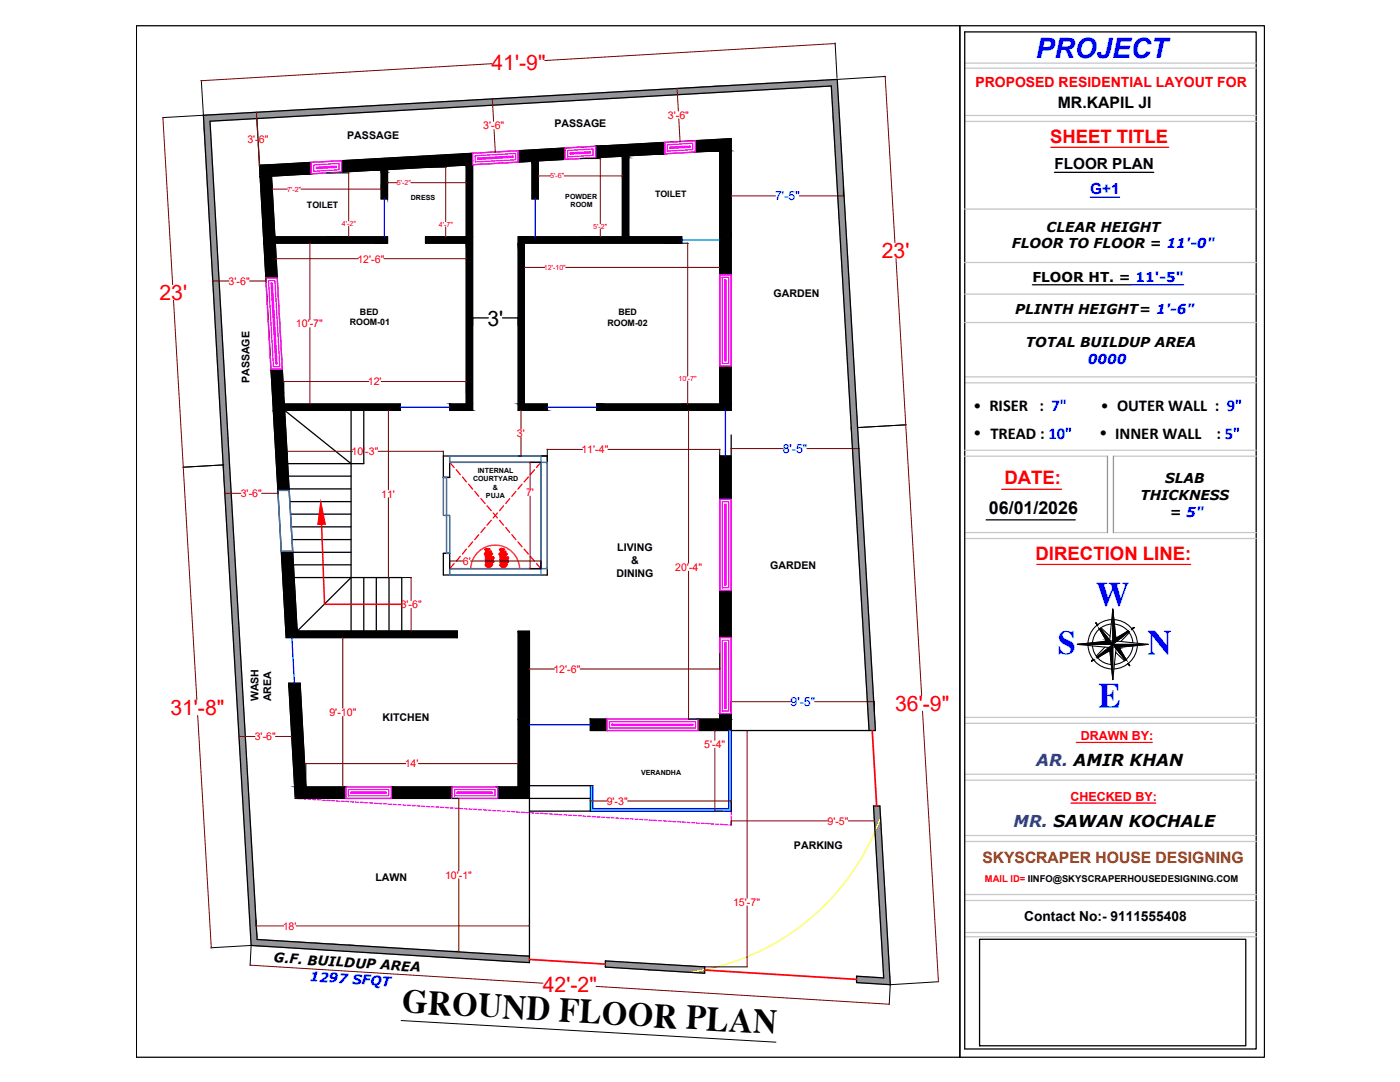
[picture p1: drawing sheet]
<svg xmlns="http://www.w3.org/2000/svg" width="279mm" height="216mm" viewBox="0 0 279 216" stroke-linecap="round" stroke-linejoin="round" font-family="sans-serif">
<!-- layer: . -->
<g fill="#939598" stroke="#939598" stroke-width=".2">
<path d="M143.6 17.2l23.5-1.4v1.4z"/>
<path d="M175.7 163.1l.1 1.4h-.6z"/>
<path d="M174.5 163.1h1.2l-.5 1.4z"/>
<path d="M100.2 191.7h5.5v.4z"/>
<path d="M120.8 191.7l5.6 .4h-5.6z"/>
<path d="M129.4 193.5h11.2l-1.5 .3z"/>
<path d="M170.9 194.8l5.5 .3h-5.5z"/>
<path d="M170.9 195.1h6.7l.1 1z"/>
<path d="M139.1 193.8l1.5-.3v.3z"/>
<path d="M139.1 193.8h1.5v.2z"/>
<path d="M165.9 17.2l1.6 5.8-.4-5.8zM165.9 17.2l1.6 5.8h-1.3z"/>
<path d="M62.9 23l103-5.8h-22.3zM40.6 23l103-5.8-80.7 5.8z"/>
<path d="M40.6 23l1.3 1.2 21-1.2zM40.6 23l1.3 1.2h-1.3z"/>
<path d="M166.2 23l5 62.3-3.7-62.3zM166.2 23l5 62.3h-1.3z"/>
<path d="M169.9 85.3l1.3 .1zM169.9 85.3l1.3 .1z"/>
<path d="M40.6 24.2l5.2 68.5-3.9-68.5zM40.6 24.2l5.2 68.5h-1.3z"/>
<path d="M44.5 92.7l1.3 .1zM44.5 92.7l1.3 .1z"/>
<path d="M169.9 85.4l4.8 60.4-3.5-60.4zM169.9 85.4l4.8 60.4h-1.3z"/>
<path d="M174.3 160.8l1.4 2.3-.1-2.3zM174.3 160.8l1.4 2.3h-1.2z"/>
<path d="M174.5 163.1v1.4h.7zM174.5 164.5h.7l-.6 1.4z"/>
<path d="M175.2 164.5l.7 1.4-.1-1.4zM175.2 164.5l.7 1.4h-1.3z"/>
<path d="M44.5 92.8l6.8 94.7-5.5-94.7zM44.5 92.8l6.8 94.7h-1.2z"/>
<path d="M50.1 187.5l20.7 1.2zM50.1 187.5l20.7 1.2h-20.7z"/>
<path d="M50.1 188.7l55.6 2.1-34.9-2.1zM50.1 188.7l55.6 2.1h-20.7z"/>
<path d="M85 190.8l20.7 .9v-.9zM85 190.8l20.7 .9h-5.5z"/>
<path d="M120.8 192.1l19.8 .8-14.2-.8zM120.8 192.1l19.8 .8h-19.8z"/>
<path d="M120.8 192.9l19.8 .1zM120.8 192.9l19.8 .1z"/>
<path d="M120.8 193l19.8 .5v-.5zM120.8 193l19.8 .5h-11.2z"/>
<path d="M129.4 193.5l4.5 .3h5.2zM133.9 193.8h5.2l-1.4 .2z"/>
<path d="M174.6 165.9l3 29.2-1.7-29.2zM174.6 165.9l3 29.2h-1.2z"/>
<path d="M170.9 195.1v1h6.8zM170.9 196.1h6.8v.4z"/>
<path d="M137.7 194h2.9l-1.5-.2zM137.7 194h2.9v.2z"/>
</g>
<!-- layer: PDF14_TPClient-subplotBoundary -->
<path d="M175.7 163.1a47.3 47.3 0 0 1-38 30.9" fill="none" stroke="#ff0" stroke-width=".25"/>
<g fill="none" stroke="#000" stroke-width=".25">
<path d="M51.3 23.7l5.8 103.5M51.8 33l94.1-5.3v54.2M76.1 33.9l-21.9 1.3 .7 12.1M93 32.9l-15.7 .9M94.3 32.9l11.9-.7v7.5M107.4 39.7v-7.6l16.8-.9v16.1M54.9 48.5l1.8 32.1M125.5 47.3v-16.2l18.1-1v50.5M136.1 47.3v1.2M56.8 81.9l2.5 44.1M143.6 91v52.5M145.9 86.8v59"/>
<path d="M57.6 136.3l1.3 23M59.9 136.3l1.1 20.7M173.4 145.8l-7.5-128.6-124 7 9.4 163.3 54.4 3.3M174.7 145.8l-7.6-130-126.5 7.2 9.5 165.7 55.6 3.4M174.3 160.8l2.1 34.3-5.5-.3M175.6 160.8l2.1 35.7-6.8-.4M120.8 193l19.8 1.2M120.8 191.7l19.8 1.2"/>
</g>
<!-- layer: . -->
<g fill="#000" stroke="#000" stroke-width=".2">
<path d="M54.1 32.9l8-.5v.5zM68.2 33.9h7.9l-7.9 .4zM92.5 30.7l1.8-.1v.1zM103.4 32.2h2.8l-2.8 .2zM103.5 30.1l9.3-.6v.6zM118.9 31.2h5.3l-5.3 .3zM118.9 29.2l13.8-.8v.8zM138.8 28.1l7.1-.4v.4z"/>
<path d="M51.9 35.2l3 12.1-.7-12.1zM51.9 35.2l3 12.1h-2.3z"/>
<path d="M54.1 32.9l8 .1v-.1zM51.8 33l2.3-.1 8 .1z"/>
<path d="M51.8 33l10.3 1.7v-1.7zM51.8 33l10.3 1.7h-10.2z"/>
<path d="M51.9 34.7l2.3 .5 7.9-.5zM51.9 34.7l2.3 .5h-2.3z"/>
<path d="M68.2 33.8l9.1 .1zM68.2 33.8l9.1 .1z"/>
<path d="M76.1 33.9l1.2 .4v-.4zM76.1 33.9l1.2 .4h-1.2z"/>
<path d="M76.1 34.3l1.2 5.4v-5.4zM76.1 34.3l1.2 5.4h-1.2z"/>
<path d="M68.2 33l9.1 .8 14.6-.8zM68.2 33l9.1 .8h-9.1z"/>
<path d="M68.2 32.9h24.8zM68.2 32.9l23.7 .1z"/>
<path d="M92.5 30.7l1.8 1.4v-1.4zM68.2 32.1l24.3-1.4 1.8 1.4z"/>
<path d="M68.2 32.1l26.1 .8v-.8zM68.2 32.1l26.1 .8h-26.1z"/>
<path d="M68.2 32.9h26.1zM68.2 32.9h26.1z"/>
<path d="M93 32.9l1.3 .1zM93 32.9l1.3 .1z"/>
<path d="M93 33l1.3 14.3v-14.3zM93 33l1.3 14.3h-1.3z"/>
<path d="M103.4 32.1l4 .1zM103.4 32.1l4 .1z"/>
<path d="M106.2 32.2l1.2 7.5v-7.5zM106.2 32.2l1.2 7.5h-1.2z"/>
<path d="M103.5 30.1h9.3zM103.4 30.1h9.4z"/>
<path d="M103.4 30.1l9.4 1.7v-1.7zM103.4 30.1l9.4 1.7h-9.4z"/>
<path d="M103.4 31.8l4 .3 5.4-.3zM103.4 31.8l4 .3h-4z"/>
<path d="M118.9 31.1l6.6 .1zM118.9 31.1l6.6 .1z"/>
<path d="M124.2 31.2l1.3 .3v-.3zM124.2 31.2l1.3 .3h-1.3z"/>
<path d="M124.2 31.5l1.3 15.8v-15.8zM124.2 31.5l1.3 15.8h-1.3z"/>
<path d="M118.9 29.2l13.8 1.5v-1.5zM118.9 29.2l13.8 1.5h-13.8z"/>
<path d="M118.9 30.7l6.6 .4 7.2-.4zM118.9 30.7l6.6 .4h-6.6z"/>
<path d="M138.8 30.1h4.8zM138.8 30.1h4.8zM138.8 30.1h4.8l-4.8 .2z"/>
<path d="M138.8 28.1l7.1 2v-2zM138.8 28.1l7.1 2h-7.1z"/>
<path d="M143.6 30.1l2.3 17.2v-17.2zM143.6 30.1l2.3 17.2h-2.3z"/>
<path d="M52.7 48.5l2.6 7-.4-7zM52.7 48.5l2.6 7h-2.3z"/>
<path d="M52.6 47.3l24.7 1.2v-1.2zM52.6 47.3l24.7 1.2h-24.6z"/>
<path d="M84.9 47.3l9.4 1.2v-1.2zM84.9 47.3l9.4 1.2h-9.4z"/>
<path d="M93 48.5l1.3 32.1v-32.1zM93 48.5l1.3 32.1h-1.3z"/>
<path d="M103.4 48.5l1.2 32.1v-32.1zM103.4 48.5l1.2 32.1h-1.2z"/>
<path d="M103.4 47.3l32.7 1.2v-1.2zM103.4 47.3l32.7 1.2h-32.7z"/>
<path d="M143.6 47.3l2.3 7.5v-7.5zM143.6 47.3l2.3 7.5h-2.3z"/>
<path d="M54.1 73.7l2.6 6.9-.4-6.9zM54.1 73.7l2.6 6.9h-2.2z"/>
<path d="M143.6 73l2.3 7.6v-7.6zM143.6 73l2.3 7.6h-2.3z"/>
<path d="M54.5 81.9l3.2 15.9-.9-15.9zM54.5 81.9l3.2 15.9h-2.2z"/>
<path d="M54.5 80.6l25.4 1.3v-1.3zM54.5 80.6l25.4 1.3h-25.4z"/>
<path d="M89.7 80.6l4.6 1.3v-1.3zM89.7 80.6l4.6 1.3h-4.6z"/>
<path d="M103.4 80.6l5.8 1.3v-1.3zM103.4 80.6l5.8 1.3h-5.8z"/>
<path d="M119.1 80.6l26.8 1.3v-1.3zM119.1 80.6l26.8 1.3h-26.8z"/>
<path d="M143.6 91l2.3 8.6v-8.6zM143.6 91l2.3 8.6h-2.3z"/>
<path d="M56.1 110l3.2 16-.9-16zM56.1 110l3.2 16h-2.3z"/>
<path d="M143.6 117.8l2.3 9.4v-9.4zM143.6 117.8l2.3 9.4h-2.3z"/>
<path d="M57 126h2.3zM57 126h2.3z"/>
<path d="M59.3 126h32zM59.3 126h32z"/>
<path d="M57.6 136.3l3.4 20.7-1.1-20.7zM57.6 136.3l3.4 20.7h-2.2z"/>
<path d="M57 126l34.3 1.2v-1.2zM57 126l34.3 1.2h-34.2z"/>
<path d="M103.4 126l2.3 17.5v-17.5zM103.4 126l2.3 17.5h-2.3z"/>
<path d="M58.8 157l10.2 2.3v-2.3zM58.8 157l10.2 2.3h-10.1z"/>
<path d="M78.1 157l12.1 2.3v-2.3zM78.1 157l12.1 2.3h-12.1z"/>
<path d="M103.4 143.5l2.3 13.5v-13.5zM103.4 143.5l2.3 13.5h-2.3z"/>
<path d="M99.3 157l6.4 2.3v-2.3zM99.3 157l6.4 2.3h-6.4z"/>
<path d="M117.8 143.5l3.3 2.3v-2.3zM117.8 143.5l3.3 2.3h-3.3z"/>
<path d="M143.6 142.4l2.3 1.1v-1.1zM143.6 142.4l2.3 1.1h-2.3z"/>
<path d="M139.3 143.5l6.6 2.3v-2.3zM139.3 143.5l6.6 2.3h-6.6z"/>
</g>
<!-- layer: MHM-FUR. -->
<g fill="none" stroke="#000" stroke-width=".2">
<path d="M40.2 16.1l.4 6.9M98.2 19.7h.1M135.1 17.6v.1M166.7 8.6l.3 7M176.7 15.3l-9.6 .5M40.6 23l-8.1 .5M51.1 22.4h.1M51.7 33h.1M54.3 36.7v1.1M65.2 34.5h4.4M76.1 36.8v1M77.3 35.9v.6"/>
<path d="M85.2 33.4h3.8M93 35.9v.6M98.8 30.3h.1M115.8 31.6h4M124.2 35.1h.1M135.7 28.3h.1M145.9 37.1v2M168.3 37.1v2M42.5 56v.1M53 55.5v.6M55.1 51.6h.1M61.8 48.5h.1"/>
<path d="M65.2 47.3h4.4M85.2 47.3h3.8M93 51.6h.1M104.6 52v1.4M115.8 47.3h4M136 48.5h1.3M143.6 52v1.4M56.6 76.1v2.4M93 76.1v2.4M44.7 92.8l-8.2 .4M44.8 98.4h.1M55.5 97.9v.6"/>
<path d="M57.3 90v1.1M61.8 80.6h.1M75.1 81.9h2.5M88.5 90v1M103.5 81.9h.5M103.5 91h.5M105.7 92.3h2.3M109.2 89.6v2.4M136 80.6h1.3M137.4 81.9h1.3M143.6 89.6v2.4M145.9 89.5h.1"/>
<path d="M171.4 89.5h.1M180.8 84.8l-9.6 .5M75.1 115.2h2.5M80.2 115.2h1.9M89.7 111.9v1.6M108 111.9v1.6h-2.3M68.4 127.2h.6M80.2 126h1.9M105.7 129.1v4.4M143.6 130.4v3.1M145.9 140v2M174.5 140v2"/>
<path d="M47.7 146.9v.1M58.2 146.4v.6M61 152.3v4.7M68.4 157h.6M90.3 159.3h1.3M103.4 152.3v4.7M117.8 159.8v2M137.4 143.5h1.9M142.6 145.8h1.7M145.9 159.8v2M146 145.8h3.1M142.6 161.9h1.7"/>
<path d="M145.9 163.8v.8M174.5 163.8v.9M50.1 188.7l-8 .4M50.1 188.7l-.2 3.9M51.1 183.6v1.2M90 189.8h1.6M105.7 183.2v1.6M140.6 192.9h8.5M177.7 196.5l-.2 3.9M187.3 195.9l-9.6 .6"/>
</g>
<g fill="none" stroke="#720000" stroke-width=".2">
<path d="M98.1 12.7l-57.9 3.4M98.3 19.8l.2 4.4M135.1 17.7l.3 4.5M166.6 8.7l-57.9 3.4M176.7 15.3l1.9 33.1M32.5 23.5l2 33.3M51.2 22.5l.2 4.4M51.5 28.5l.3 4.4M54.3 37.7h3.1M60.1 37.7h15.9M69.6 34.6v9.5M77.4 36.5h1.8"/>
<path d="M82 36.5h11M88.9 33.4v10.8M98.6 25.8l.2 4.5M107.5 35.1h2.4M112.6 35.1h11.6M119.8 31.7v12.9M135.5 23.7l.2 4.5M146 39.1h8.8M159.5 39.1h8.8M34.6 59.9l2 33.3M42.5 56.1h3.2M49.8 56.1h3.2"/>
<path d="M55.2 51.6h16.3M61.8 48.6v15.2M69.6 45.1v2.1M76.6 51.6h16.4M88.9 45.3v1.9M104.7 53.4h4M112.9 53.4h30.7M119.8 45.7v1.5M137.2 48.6v26.4M178.8 51.6l2 33.1M56.7 76.1h16.9M61.8 65.4v15.2"/>
<path d="M76.1 76.1h16.9M137.2 76v4.6M36.6 93.3l2.7 46.3M44.9 98.4h3.2M52.2 98.4h3.2M57.4 90.1h13M75.5 90.1h12.9M77.5 81.9v15.9M77.5 99.3v15.9M104 81.9v3.8M104 87.2v3.7M105.8 92.3v5.1"/>
<path d="M105.8 99v14.4M109.3 89.7h6.9M121.3 89.7h22.3M137.4 81.9v30.5M146 89.5h10.3M161 89.5h10.4M180.8 84.8l3.1 54M82 115.3v4.5M89.8 111.9h2.6M93.9 111.9h14M137.4 114v29.4M68.4 127.3v14"/>
<path d="M82 121.4v4.5M105.7 133.5h5M115.8 133.5h27.8M39.5 142.8l2.7 46.3M47.8 147h3.1M55 147h3.1M61.1 152.4h19.9M68.4 142.9v14.1M83.5 152.4h19.8M91.6 159.4v14.4M117.9 159.8h3.3M125.2 159.8h20.7"/>
<path d="M142.7 145.8v1.9M142.7 149.3v12.5M146 140h11.8M149.1 145.8v33.4M162.6 140h11.9M184.1 141.9l3.2 53.9M91.6 175.4v14.4M146 163.8h19.2M169.3 163.8h5.2M50 192.6l58.4 3.6M51.1 184.8h5.5M59.1 184.8h46.5"/>
<path d="M119 196.8l58.4 3.6M149.1 180.8v12.1"/>
</g>
<!-- layer: PDF14_TPClient-subplotBoundary -->
<g fill="none" stroke="#f0f" stroke-width=".25">
<path d="M58.9 159.3h.3M59.6 159.4h.6M60.5 159.4h.6M61.4 159.4l.7 .1M62.4 159.5l.6 .1M63.3 159.6h.7M64.3 159.7h.6M65.2 159.7h.7M66.2 159.7l.6 .1M67.1 159.8l.6 .1M68.1 159.9h.6M69 159.9h.6"/>
<path d="M69.9 160h.7M145.9 145.8v.7M145.9 146.8v.7M145.9 147.8v.6M145.9 148.7v.7M145.9 149.7v.6M145.9 150.6v.6M145.9 151.6v.6M145.9 152.5v.6M145.9 153.5v.6M145.9 154.4v.6M145.9 155.3v.7"/>
<path d="M145.9 156.3v.6M145.9 157.2v.7M145.9 158.2v.6M145.9 159.1v.7M70.9 160l.6 .1M71.8 160.1h.7M72.8 160.2h.6M73.7 160.2h.7M74.7 160.3h.6M75.6 160.3l.6 .1M76.6 160.4h.6M77.5 160.5h.6"/>
<path d="M78.4 160.5h.7M79.4 160.5l.7 .1M80.3 160.6l.7 .1M81.3 160.7h.6M82.3 160.8h.6M83.2 160.8h.6M84.1 160.8l.7 .1M85.1 160.9l.6 .1M86 161h.7M87 161l.6 .1M87.9 161.1h.7M88.9 161.1l.6 .1"/>
<path d="M89.8 161.2h.6M90.8 161.3h.6M91.7 161.3h.6M92.7 161.4h.6M93.6 161.4l.6 .1M94.5 161.5h.7M95.5 161.6h.6M96.4 161.6h.7M97.4 161.6l.6 .1M98.3 161.7l.6 .1M99.3 161.8h.6M100.2 161.9h.6"/>
<path d="M101.2 161.9h.6M102.1 161.9l.6 .1M103 162l.7 .1M104 162.1h.6M104.9 162.1l.7 .1M105.9 162.2h.6M106.8 162.2l.7 .1M107.8 162.3h.6M108.7 162.4h.6M109.7 162.4h.6M110.6 162.5h.7M111.5 162.5l.7 .1"/>
<path d="M112.5 162.6h.7M113.5 162.7h.6M114.4 162.7h.6M115.4 162.7l.6 .1M116.3 162.8l.6 .1M117.2 162.9h.7M118.2 163h.6M119.1 163h.7M120.1 163l.6 .1M121 163.1l.7 .1M122 163.2h.6M122.9 163.2l.6 .1"/>
<path d="M123.9 163.3h.6M124.8 163.3l.6 .1M125.7 163.4h.7M126.7 163.5h.6M127.6 163.5h.7M128.6 163.6h.6M129.5 163.6l.7 .1M130.5 163.7h.6M131.4 163.8h.6M132.4 163.8h.6M133.3 163.8l.6 .1M134.3 163.9l.6 .1"/>
<path d="M135.2 164h.6M136.1 164l.7 .1M137.1 164.1h.6M138 164.1l.7 .1M139 164.2l.6 .1M140 164.3h.5M140.9 164.3l.6 .1M141.8 164.4h.7M142.8 164.4l.6 .1M143.7 164.5h.7M144.7 164.6h.6M145.9 163.9v.7h-.3"/>
<path d="M145.9 160.1v.6M145.9 161.1v.6M145.9 162v.6M145.9 162.9v.6"/>
</g>
<!-- layer: MHM-WALL -->
<g fill="none" stroke="#000" stroke-width=".25">
<path d="M27.2 5.1h164.4v205.9h-164.4zM77.3 33.8v5.9h-1.2v-5.8M94.3 32.9v49h-4.6v-1.3h3.3v-32.1h-8.1v-1.2h8.1v-14.4M106.2 39.7h1.2M54.9 47.3h22.4v1.2h-22.4M124.2 47.3h-20.8v34.6h5.8v-1.3h-4.6v-32.1h31.5M125.5 47.3h10.6M94.4 63.4h3.1M100.3 63.4h3M56.7 80.6h23.2v1.3h-23.1l13.3 10.6M57.6 95h12.5M57.7 97.6h12.4"/>
<path d="M70.1 81.9v44.1M72.6 81.9v10.6h-15.2M88.5 95.3v-4.3h20.7v23.7h-20.7v-4.3h1.2v3.1h18.3v-21.2h-18.3v3M89.7 95.3h-1.2h1.2M143.6 80.6h-24.5v1.3h26.8M143.6 91h2.3M57.8 100.1h12.3M58 102.6h12.1M58.1 105.1h12M58.3 107.7h11.8M58.4 110.2h11.7M58.5 112.7h11.6"/>
<path d="M58.7 115.2h21.5v10.8M70.1 115.2l-10.8 10.8h32v1.2h-34.2M72.6 115.2v10.8M75.1 115.2v10.8M77.6 115.2v10.8M57.6 136.3h2.3M58.9 159.3h58.9M61 157h42.4v-31h2.3v66.1M105.7 156.8h12.6M143.6 143.5h-25.8v2.3h56.9M105.7 161.9h12.1M174.3 160.8h1.3"/>
<path d="M120.8 191.7v1.3M140.6 192.9v1.3M170.9 194.8v1.3"/>
</g>
<path d="M76.7 39.7v7.6M106.8 39.7v7.6M136.1 47.9h7.5M79.9 81.3h9.8M109.2 81.3h9.9M144.8 81.9v9.1M58.3 127.2l.5 9.1M105.7 144.6h12.1M145.4 145.8v15.5h-27.1v-4.5M145.9 145.8v16.1h-28.1v-5.1" fill="none" stroke="#00f" stroke-width=".25"/>
<path d="M145.7 145.8v15.8h-27.6v-4.8" fill="none" stroke="#0ff" stroke-width=".25"/>
<path d="M174.1 145.8l.9 15M105.7 191.4l15.1 1M140.6 193.6l30.3 1.8" fill="none" stroke="#f00" stroke-width=".34"/>
<!-- layer: DEFAULT -->
<g fill="none" stroke="#f00" stroke-width=".25">
<path d="M96.7 110.6l.1 .1M96.8 110.4l-.2 .2 .3-.1M96.9 110.5l-.1 .2 .2 .4v-.2M96.9 111.8h.1zM96.9 112.2h.1zM96.9 111.9h.1l.1 .3v-.3l.2 .2-.1-.2-.1 .1M96.9 110.5l.1 .4v-.2M96.9 111.6l.2 .2v-.2M96.9 112.3v.4M96.9 112.7v.3l.4 .2M96.9 109.7v.3M96.9 111v.2h.1v-.1"/>
<path d="M96.9 111.4v.2l.1-.1M96.9 111.9l.2 .4M97 111.2v.1M97 111.3v.2l.1-.1M97 110.4l-.1 .1M97 110.5v.2l.2-.2M97 110.7h.2M97 111.1h.1M97.1 111.9h.1M97 112.2v.6l.4 .3-.2-.3M97.1 109.6h.1M97.1 110.5h.2"/>
<path d="M97.1 109.9h.1M97.1 110.7l.1 .1M97.1 110.8h.1M97.1 110.9l.2 .6M97.1 111l.1 .2M97.1 111.4h.1M97.1 111.5l.1 .1M97.1 111.8h.1M97.2 109.9l-.1 .1 .1 .2v-.3M97.2 110.1l.3 .4v.5l.1-.5 .2-.2M97.2 110.2l-.1 .2 .2-.1 .1 .3v-.1M97.2 110.4l-.2 .1v-.2h-.2l.1 .2h.1"/>
<path d="M97.2 111.2l-.2-.1 .1 .2M97.2 111.7l-.1 .2h.1l.1 .1 .1-.2M97.2 112.2l-.2 .6 .2 .1-.1-.2v-.4M97.2 112.3h.1M97.2 112.8l.4 .1M97.2 109.5v.1M97.2 112.2h.1M97.2 110.5h.1M97.2 109.6l-.5 .1 .4-.3 .7 .1-.4 .3v.2l.4 .3 .1 .5 .1-.4-.2 .1M97.2 110.5l.2 1.1 .1 .1M97.2 111.2h.1M97.2 111.5v.2l.2 .1-.2-.2"/>
<path d="M97.2 112.2v.1M97.2 112.3v.2M97.2 112.4h.1M97.2 112.8h.1M97.2 112.9v.1M97.2 109.7l.2 .1M97.2 110.9h.1M97.2 110.9l.1 .1M97.2 111l.1 .1M97.2 111.1h.1M97.2 111.3v.1M97.2 111.6h.1"/>
<path d="M97.2 111.6l.2 .1M97.2 112.1l.1 .1M97.2 112.5h.1M97.2 110.4h.1M97.3 112.6l.2 .2M97.3 112.4v.1M97.3 110.5l.1 1.1 .1 .1M97.3 111.1v.1M97.3 111.5v.1M97.3 112.7l.2 .1M97.3 112.5v.1M97.3 110l.2 .5-.1-.5"/>
<path d="M97.3 110.5l.2 1.2 .1-.7M97.3 112v.1M97.3 112.1v.1M97.3 112.2h.1M97.3 112.8v.2l.1-.1M97.3 113.1h.2M97.4 109.6l.1 .1M97.4 112.2h.1M97.4 112.3h-.1a.2 .2 0 0 0 0 .2 .2 .2 0 0 0 .2 .1h.1M97.4 113.1h.1M97.4 109.9l-.2-.1 .2 .2M97.4 110.6l.1 .1"/>
<path d="M97.4 111.7h.1M97.4 112.2v.1h.2M97.4 112.5h.1M97.4 112.9v.1zM97.4 113h-.1M97.5 109.5v.1M97.5 111.7h.1M97.5 111.9l-.2 .3 .2-.3 .3 .3M97.5 112.2h.1M97.5 112.7h.1M97.5 112.9l-.1 .2 .1-.2M97.5 112.3h.1"/>
<path d="M97.5 109.7v-.2l-.2 .1v.1h.2v.1l-.5-.2-.1 .4 .3-.1-.1-.2-.1 .2 .1 .1M97.5 110.5h.1M97.5 111.1h.2M97.5 111.1l.2 .1M97.5 111.7l.2 .2 .2-.2M97.5 111.8v.1M97.5 110.8h.1M97.5 110.8l.1 .2M97.5 111.3v.1M97.5 111.4v.1M97.5 112.3l.2 .2h.1M97.5 112.9v.2"/>
<path d="M97.6 112.2h.1M97.6 111.2l-.1 .1 .2-.1M97.6 111.8l-.1 .1h.1l.1 .3v-.4M97.6 111.9h.1M97.6 112.2v.1M97.6 112.3l-.2 .2M97.6 112.6l-.1 .1M97.6 112.9l-.1 .1M97.6 111.3h.1M97.6 111.4h.2l.1 .3zM97.6 111.4v.1M97.6 111.1h.1"/>
<path d="M97.7 112.4h.1M97.7 112h-.2l-.1 .2 .3-.1M97.7 112.2h.1M97.7 112.5h.1M97.7 112.6h.1M97.7 110.2l-.2 .3M97.7 110.8h.1M97.7 111l.1 .1M97.7 110.9h.1M97.7 111.1v.2l.1-.2M97.7 111.2v.2l.1-.1M97.7 112.1h.1"/>
<path d="M97.7 112.3l.1 .2 .1-.1M97.8 112.4v.1M97.8 112.7l-.1 .1M97.8 110.4l-.3 .4h.2l-.1 .3v-.3M97.8 110.8h.2M97.8 110.8l.1 .3M97.8 111.4l.1 .2M97.8 111.6h.1M97.8 112l-.1 .2M97.8 112.1l.2 .2v-.2M97.8 112.3v.1M97.8 112.4h.1"/>
<path d="M97.8 112.5h.1M97.8 112.5l-.3 .2h.1M97.8 112.6h.1M97.9 112.2h.1M97.9 110.2l.2 .3h-.1M97.9 110.3v.1M97.9 111.8h.1M97.9 111.8v.3l-.2-.2M97.9 113h.1M97.9 110.8h.1M97.9 110.8v.2M97.9 110.9v.1"/>
<path d="M97.9 111.1v.2M97.9 111.3l.2 .1M97.9 112.2h-.2l.2 .1v.3l-.4 .2 .3-.2M98 111.4v.1M98 111.4l.1 .3M98 111.6h.1M98 111.6l.3 .3M98 111.8h.1M98 111.8l-.2 .1 .1 .2 .1-.2M98 111.9v.1l.3-.1M98 110.2l-.3-.2h.3v.3l.3 .2M98 112.1h.1"/>
<path d="M98 112.1l.1 .1M98 112.2v.6h-.3v.2l-.2 .1 .1 .1 .1-.2a.51 .51 0 0 0 .5-.3 .51 .51 0 0 0-.1-.5M98 112.2h.1M98 112.3v.4l-.4 .1M98 111.7h.1M98 112l.3 .1M98.1 110.7l-.1-.2-.1 .2M98.1 111.8l.1 .1 .3-.1M98.2 112.2h.1M98.2 112.1h.1M98.2 111.6v.2h.2M98.2 112l-.1 .1z"/>
<path d="M98.2 110.4l-.1 .1 .1 .2-.2 .1 .1 .1-.2 .2v.2l.3 .1h-.2l.2 .2 .2-.5 .2 .2-.1 .1-.1-.2-.1 .4 .1-.2M98.2 112.2l.1 .4-.1 .3-.5 .3h-.4M98.3 112.5v.1M98.3 111.9h.1M98.3 111.8v.1M98.3 110.6h-.1M98.3 111.8v.2l.2-.1M98.3 112h.1M98.3 112h.2M98.3 111.6h.1M98.3 112v.1M98.4 111.2h.1"/>
<path d="M98.4 111.8l.1 .1M98.4 112v.2M98.4 111.1l-.1 .5M98.4 112h.1M98.4 112.1h.1M98.5 111.1v.3M98.5 111.9v.2M98.5 112.1h.1M98.5 111.4l-.1 .2 .2 .4-.1 .2v-.1l-.2 .1M98.5 112h.1M99.7 110.7h.1M99.7 110.4v.3l.2-.3"/>
<path d="M99.8 110.6l-.1 .1 .2 .3M99.8 111.9l.1-.1zM99.8 112.2h.1zM99.8 110.5l.1 .5v-.3M99.8 111.6l.2 .2v-.2M99.8 112.3v.5M99.9 109.8v.2M99.9 111.5l-.1 .2 .1-.2M99.9 111.9l.1 .4M99.9 111.2h-.1v-.1l.1 .1M99.9 110.5v.2l.2-.1M99.9 111.2v.3l.1 .1v-.3"/>
<path d="M99.9 112.2v.5a.22 .22 0 0 0 0 .2 .22 .22 0 0 0 .3 .1l.1 .1-.1-.1v-.2M100 111.9v.1M100 109.6h.1M100 110.5h.2l.2 1.2v-.7M100 110.7l-.1 .1M100 112.2l-.1 .6 .2 .1-.1-.1v-.4M100 112.2h.1M100 109.9h.2M100 110.2v.2l.2-.1M100 110.4l-.1 .1v-.2l-.2 .1 .1 .1h.1M100 110.9l.2 .6M100 111l.1 .2"/>
<path d="M100 111.1h-.1M100 111.4h.2M100 111.5l.1 .1M100 111.8h.1M100 111.9l.2 .1v.2l-.1-.3-.2 .1 .2 .2-.3-.3M100.1 109.6l-.1-.1-.1 .3-.2-.1 .3-.2 .7 .1-.3 .2-.1 .2 .5 .3v.5l.1-.3h-.1M100.1 109.6h.1M100.1 109.6v.2h.1M100.1 109.7h-.2v.3l.1-.3-.1 .2 .1 .1M100.1 109.9v.3v-.3M100.1 110.1l.3 .4v.5l.1-.4 .3-.2M100.1 110.7l.1 .2-.2-.1"/>
<path d="M100.1 111.2h-.2l.1 .1M100.1 111.2h.1M100.2 111.4h.1M100.1 111.8l-.1 .1 .2 .2 .1-.2M100.1 112.8l.4 .1M100.1 112.4l.1 .1M100.2 112.2h.1M100.1 111.7h.1M100.1 110.6h.1M100.1 111.5v.3h.2l-.2-.1M100.1 112.2v.2l.1-.1M100.1 112.4v.1"/>
<path d="M100.1 112.8v.1M100.1 112.9v.1M100.2 112.6h.1M100.2 109.8h.1l-.1 .1 .1 .1M100.2 110.6l.1 1.1h.1M100.2 110.9h.1M100.2 110.9v.1M100.2 111v.1M100.2 111.1l-.1 .1M100.2 111.6h.1M100.2 111.7l.1 .1M100.2 112.2h-.1"/>
<path d="M100.2 112.4v.1M100.2 110.4v.1M100.2 110.4l.1 .2v-.1M100.2 110.6l.2 1.1M100.2 111.1v.1M100.2 112.1v.1M100.2 112.5l.3 .3M100.2 112.6l.2 .2M100.2 112.7l.2 .1M100.2 112.8v.2l.1-.1M100.2 110l.3 .5-.2-.5M100.2 113.1h.2z"/>
<path d="M100.3 109.6l-.1 .2v-.1h.2h-.2M100.3 109.6l.1 .1M100.3 112.2h.1M100.3 112.3l-.1 .3 .2 .1 .1-.1M100.3 113l.1 .1M100.3 109.6h.2l-.1 .2M100.3 109.6h.1M100.3 110.6l.1 .1M100.3 112.2l.1 .1M100.3 112.9v.1zM100.4 111.7l.1 .1M100.4 111.9l-.2 .3 .2-.2h.2v.2"/>
<path d="M100.4 112.2h.1M100.4 112.5h-.1M100.4 112.7h.1M100.4 112.9v.2M100.4 112.4h.1M100.4 112.3h.1M100.4 110.5h.1M100.4 111.1h.1M100.4 111.4h.1M100.4 111.5h.1M100.4 111.7l.3 .2 .1-.2M100.4 111.9h.1"/>
<path d="M100.5 110.8h.1M100.5 110.9l.1 .2M100.5 112.2h.1M100.5 112.3h.1M100.5 112.4v.1h.3M100.5 112.8h.1M100.5 111.2v.2v-.2M100.5 111.8l-.1 .1h.1l.2 .3-.1-.3M100.5 111.9h.1M100.5 112.4l-.2 .2M100.5 112.7h.1M100.5 112.9l-.1 .2"/>
<path d="M100.5 110.9l.1 .1M100.5 111.4h.1M100.5 111.4h.2l.1 .3-.3-.1zM100.5 111.4v.1M100.5 112.2h.1l-.2 .1M100.6 112.5h.1M100.6 112.1l-.1-.1-.2 .2h.3M100.6 112.7h.1M100.6 110.3l-.1 .2M100.6 110.9l.2-.1v.3M100.6 111v.1h.1M100.6 112.2h.1"/>
<path d="M100.7 111.1v.2v-.2M100.7 111.2l-.3-.1 .2 .1M100.7 111.3l.1 .2-.1-.2M100.7 112.3v.2l.1-.1M100.7 111.9h.1M100.7 110.9v.1M100.7 112l.1 .1 .1-.1M100.7 112.7l-.1 .1M100.8 112.3v.2M100.8 110.4l-.3 .4 .1 .1M100.8 110.8h.1M100.8 111.4v.2"/>
<path d="M100.8 111.6h.1M100.8 112.1v.1M100.8 112.1l.1 .2-.1-.1M100.8 112.2h.1M100.8 112.2l-.2 .1h.2v.3l-.3 .3 .3-.3M100.8 112.6l-.3 .2v-.1M100.8 112.6h.1M100.8 110.2l.2 .3M100.8 110.3v.1M100.8 111h.1M100.8 111.9v.2l-.1-.2M100.8 113.1h.1"/>
<path d="M100.8 111.8h.1M100.8 110.8v.3M100.8 111.1v.2M100.8 111.4h.2M100.8 111.4l.2 .1M100.9 111.9h.1M100.8 111.9h-.1M100.9 110.5h.1M100.9 111.5v.3M100.9 111.6v.1M100.9 111.7l.1 .1M100.9 111.8h.1"/>
<path d="M100.9 111.9l.1 .1 .1-.1M100.9 110.2l-.2-.2h.3l-.1 .3 .3 .2-.1 .2M100.9 112.1l.1 .1M100.9 112.2a.39 .39 0 0 1 .1 .5 .39 .39 0 0 1-.5 .2l.1 .1-.2 .1 .1 .1 .2-.2M100.9 112.2h.1M100.9 112.3v.5l-.4 .1M101 112v.2l.2-.1M101 112.2h.1M101 110.5v.2M101 110.6l-.2 .2M101 111.8l.4 .1M101 112.2h.1z"/>
<path d="M101 112.2a.46 .46 0 0 1 .1 .5 .46 .46 0 0 1-.4 .3M101.1 112.1h.1M101.1 110.5l-.3 .9h.3h-.1l.1 .3 .2-.6 .2 .3-.2-.1-.1 .3 .1-.1M101.1 111.7h.1M101.1 111.8h.2M101.1 111.9v.2l.1-.1M101.1 112v.1M101.1 112.2v.1a.46 .46 0 0 1-.3 .7l-.2 .3-.4-.1-.3-.2-.1-.3M101.2 112.6h.1M101.2 112h.1M101.2 111.6l.1-.5 .1 .3-.1 .2 .2 .5-.1 .1-.2-.1v.1l.1-.2 .1 .1M101.2 111.8l-.1 .1h-.1"/>
<path d="M101.2 112v.1M101.2 111.9h.1M101.3 111.9l-.1 .1h.2M101.3 111.6h.1M101.3 111.8l.1 .2M101.3 111.2v.1M101.3 112.1h.1M101.4 112v.1M101.4 112h.1"/>
</g>
<!-- layer: MHM-WALL -->
<path d="M93.9 113.4a4.9 4.9 0 0 1 4.9-4.6 4.9 4.9 0 0 1 4.9 4.6" fill="none" stroke="#f26722" stroke-width=".3"/>
<path d="M55.5 97.8h2.2l.7 12.2h-2.3zM88.5 95.3h.6v7.5h-.6zM89.7 91h18.3v1.3h-18.3zM108 92.3h1.2v21.2h-1.2zM89.1 102.8h.6v7.6h-.6zM89.7 113.5h18.3v1.2h-18.3z" fill="none" stroke="#2776bb" stroke-width=".3"/>
<g fill="none" stroke="#f00" stroke-width=".25">
<path d="M89.7 92.3l.9 1M91.1 93.7l.8 1M92.3 95.2l.8 1M93.5 96.6l.8 1M94.7 98.1l.8 .9M96 99.5l.8 1M101.7 99.5l-.8 1M103 98.1l-.8 .9M104.2 96.6l-.8 1M105.5 95.2l-.9 1M106.7 93.7l-.9 1M108 92.3l-.9 1"/>
<path d="M90.6 112.5l-.9 1M91.9 111l-.8 1M93.1 109.6l-.8 .9M94.3 108.1l-.8 1M95.5 106.7l-.8 1M96.8 105.3l-.8 .9M97.2 100.9l.8 1M98 103.8l-.8 1M98.4 102.4l.9 .9M99.3 102.4l-.9 .9M99.7 103.8l.8 1M100.5 100.9l-.8 1"/>
<path d="M100.9 105.3l.8 .9M102.2 106.7l.8 1M103.4 108.1l.8 1M104.6 109.6l.9 .9M105.8 111l.9 1M107.1 112.5l.9 1"/>
</g>
<g fill="none" stroke="#f0f" stroke-width=".25">
<path d="M62.1 32.4l6.1-.3v2.2l-6.1 .4zM62.6 32.9l5-.3v1.3l-5 .3zM63.1 33.4l4-.2v.2l-4 .2zM94.3 30.6l9.1-.5v2.3l-9.1 .5zM94.8 31.1l8.1-.5v1.3l-8.1 .4zM95.3 31.6l7.1-.5v.3l-7.1 .4zM112.8 29.5l6.1-.3v2.3l-6.1 .3zM113.3 30l5.1-.3v1.3l-5.1 .3zM113.8 30.5l4.1-.2v.2l-4.1 .2zM132.7 28.4l6.1-.3v2.2l-6.1 .4zM133.2 28.9l5.1-.3v1.3l-5.1 .3zM133.7 29.4l4.1-.3v.3l-4.1 .2z"/>
<path d="M53 55.5h2.3l1 18.2h-2.2zM53.6 56h1.3l.9 17.2h-1.2zM54.1 56.5h.3l.9 16.2h-.3zM143.6 54.8h2.3v18.2h-2.3zM144.1 55.3h1.3v17.2h-1.3zM144.7 55.9h.2v16.1h-.2zM143.6 99.6h2.3v18.2h-2.3zM144.1 100.1h1.3v17.2h-1.3zM144.7 100.6h.2v16.2h-.2zM143.6 127.2h2.3v15.2h-2.3zM144.1 127.7h1.3v14.2h-1.3zM144.7 128.2h.2v13.2h-.2z"/>
<path d="M69 157h9.1v2.3h-9.1zM69.5 157.5h8.1v1.3h-8.1zM70 158h7.1v.3h-7.1zM90.2 157h9.1v2.3h-9.1zM90.7 157.5h8.1v1.3h-8.1zM91.2 158h7.1v.3h-7.1zM121.1 143.5h18.2v2.3h-18.2zM121.6 144h17.2v1.3h-17.2zM122.1 144.5h16.2v.3h-16.2z"/>
</g>
<path d="M64 100.1l.9 4.5-1.5 .1z" fill="#d00" stroke="#d00" stroke-width=".2"/>
<path d="M64.2 104.6l.6 16h15.4" fill="none" stroke="#d00" stroke-width=".3"/>
<!-- layer: MHM- TXT -->
<path d="M80.1 203.6l74.8 4.4" fill="none" stroke="#000" stroke-width=".2"/>
<!-- layer: 0 -->
<path d="M191.6 5.1h60.7v205.9h-60.7M192.5 6.4h58.2v202.9h-58.2M195.5 187.4h53.1v21.3h-53.1z" fill="none" stroke="#000" stroke-width=".25"/>
<!-- layer: PDF30_Title Block -->
<g fill="none" stroke="#c7c8ca" stroke-width=".25">
<path d="M192.5 12.6h58.2M192.5 13.6h58.2M192.5 23h58.2M192.5 24.2h58.2M192.5 52.4h58.2M192.5 58.7h58.2M192.5 41.7h58.2M192.5 75.2h58.2M192.5 76.4h58.2M192.5 64.4h58.2M192.5 91h28.5M192.5 89.8h58.2"/>
<path d="M222.2 91h28.5M192.5 107.5h58.2M192.5 106.3h28.5M222.2 106.3h28.5M192.5 155.7h58.2M192.5 154.5h58.2M192.5 144.3h58.2M192.5 143.1h58.2M192.5 167.9h58.2M192.5 166.7h58.2M192.5 179.7h58.2M192.5 178.5h58.2"/>
<path d="M192.5 186.1h58.2M192.5 186.9h58.2"/>
</g>
<!-- layer: PDF30_PDF3_Text -->
<path d="M209.7 29.4h23.6" fill="none" stroke="#f00" stroke-width=".25"/>
<!-- layer: PDF30_0 -->
<path d="M199.9 97.6h11.9M206.9 112.6h30.7M214.8 148.1h15.2M213.7 160.2h16.9" fill="none" stroke="#f00" stroke-width=".25"/>
<path d="M196.8 103.7h17.8" fill="none" stroke="#000" stroke-width=".25"/>
<!-- layer: PDF30_Title Block -->
<path d="M191.6 5.1v205.9M192.5 6.4v202.9" fill="none" stroke="#000" stroke-width=".25"/>
<!-- layer: TITLE -->
<path d="M210.4 34.4h19.9M206 56.8h19.7" fill="none" stroke="#000" stroke-width=".25"/>
<path d="M217.6 39.3h5.8M225.7 56.8h10.5" fill="none" stroke="#00f" stroke-width=".25"/>
<!-- layer: MHM-WALL -->
<path d="M221 91v15.3M222.2 91v15.3" fill="none" stroke="#939598" stroke-width=".25"/>
<!-- layer: wall -->
<g fill="none" stroke="#000" stroke-width=".21">
<path d="M215 128.6h14.2M217.1 128.7a4.9 4.9 0 0 0 4.7 4.8M218 128.9a4 4 0 0 0 3.8 3.7M218.2 131.5l-.4 .5M218.2 131.6l-.4 .4 .5-.3M218.7 124.3l.4 .4M219 131.2l3-1.7 .1-.9 .9 .1 1.7 2.9M219 124.7l-.3-.4 .3 .5M219.4 125.5l1.7 3 1 .1 .1-1 3-1.7M219.6 125.4l5 6.4M219.8 125.3l1.7 1.7M220.5 129.1l-1.7 1.8"/>
<path d="M221.4 127.9l.7-6.4 .7 6.4M221.4 127.9l-6.4 .7 6.4 .6M221.4 127.9l1.4 1.3M221.4 129.2l.7 6.4M221.8 124.5a4 4 0 0 0-3.8 3.8M221.8 123.6a4.9 4.9 0 0 0-4.7 4.8M222.1 121.5v14.1M222.3 123.6a4.9 4.9 0 0 1 4.7 4.7M222.4 124.5a4 4 0 0 1 3.7 3.8M222.6 130.1l1.9 1.8M222.8 127.9l-1.4 1.3M222.8 127.9l6.4 .7"/>
<path d="M222.8 129.2l-.7 6.4M225.1 132.5l.4 .4M225.2 132.4l.3 .5-.4-.5M225.3 126l-6.4 5.1M225.4 126.2l-1.7 1.8M225.9 125.5l.5-.3-.5 .3M226.1 128.9a4 4 0 0 1-3.7 3.7M226.4 125.2l-.4 .4M227 128.8a4.9 4.9 0 0 1-4.7 4.7M229.2 128.6l-6.4 .6"/>
</g>
<g fill="#000" stroke="#000" stroke-width=".2">
<path d="M218.1 131.7h.2zM218.7 124.3l.3 .4zM219.6 125.4l.1 .1h-.2zM220.6 129.8h.9l-2.2 1.3zM220.9 127.9h.5zM221.2 129.2h.2zM215 128.6l6.4-.7 .7 .7zM221.4 129.2h.7v6.4zM222.1 121.7l.7 6.2h-.7zM222.1 127.9h.7l-.7 .7zM222.1 128.6v.6h-.7zM222.1 128.6h7l-6.3 .6z"/>
<path d="M222.7 127.4h.9l-.7 .5zM222.9 129.2h.5zM224.5 131.6h.2zM224.9 126l.3-.1 .1 .1zM225.1 132.4l.4 .5zM225.9 125.5h.1zM226.1 125.4l.3-.2z"/>
<path d="M218 131.8l.1-.1zM218 131.8l-.2 .2z"/>
<path d="M219.5 125.5h.2zM219.4 125.5h.3z"/>
<path d="M219.4 125.5l2 2.2-1.7-2.2zM219.4 125.5l2 2.2h-.7z"/>
<path d="M218.9 131.1h.4l1.3-1.3zM218.9 131.1h.4l-.3 .1z"/>
<path d="M220.9 127.9h.4zM220.9 127.9h.4z"/>
<path d="M220.7 127.7l.7 .2v-.2zM220.7 127.7l.7 .2h-.5z"/>
<path d="M221.2 129.2l.3 .6-.1-.6zM220.6 129.8l.6-.6 .3 .6z"/>
<path d="M222.7 127.4l.1 .5h.1zM222.8 127.9h.1z"/>
<path d="M222.9 129.2h.5zM222.8 129.2h.6z"/>
<path d="M222.8 129.2l.6 .2v-.2zM222.8 129.2l.6 .2h-.7z"/>
<path d="M222.7 129.4l2 2.2-1.3-2.2zM222.7 129.4l2 2.2h-.2z"/>
<path d="M224.5 131.6l.2 .1zM224.5 131.7h.2z"/>
<path d="M224.9 126l-1.3 1.4 1.7-1.4zM222.7 127.4l2.2-1.4-1.3 1.4z"/>
<path d="M226.1 125.4l-.1 .1zM225.9 125.5l.2-.1z"/>
</g>
<g font-size="6.7" fill="#00f">
<text x="218.7" y="120.9">W</text>
<text x="211" y="130.5">S</text>
<text x="229" y="130.5">N</text>
<text x="219.2" y="141">E</text>
</g>
<text font-size="6.7" x="80.1" y="201.9" transform="rotate(3 80.1 201.9)">GROUND FLOOR PLAN</text>
<text font-size="5.6" fill="#00f" x="206.7" y="11.6">PROJECT</text>
<g font-size="4.2" fill="#f00">
<text x="98.1" y="13.9">41'-9&quot;</text>
<text x="176" y="51.5">23'</text>
<text x="31.8" y="59.8">23'</text>
<text x="34" y="142.7">31'-8&quot;</text>
<text x="178.6" y="141.8">36'-9&quot;</text>
<text x="108.3" y="198">42'-2&quot;</text>
</g>
<text font-size="4.2" x="97.3" y="65">3'</text>
<g font-size="3.7" fill="#f00">
<text x="209.6" y="28.6">SHEET TITLE</text>
<text x="200.4" y="96.6">DATE:</text>
<text x="206.7" y="111.8">DIRECTION LINE:</text>
</g>
<text font-size="3.6" x="197.4" y="102.6">06/01/2026</text>
<g font-size="3.3">
<text x="197.4" y="82">RISER : 7&quot;</text>
<text x="222.9" y="82">OUTER WALL : 9&quot;</text>
<text x="197.7" y="87.5">TREAD : 10&quot;</text>
<text x="222.5" y="87.5">INNER WALL</text>
<text x="242.7" y="87.5">: 5&quot;</text>
</g>
<g font-size="3.3" fill="#105689">
<text x="206.8" y="152.8">AR. AMIR KHAN</text>
<text x="202.3" y="165.1">MR. SAWAN KOCHALE</text>
</g>
<g font-size="3.1">
<text x="211.1" y="21.6">MR.KAPIL JI</text>
<text x="210.4" y="33.8">FLOOR PLAN</text>
</g>
<text font-size="3.1" fill="#00f" x="217.6" y="38.7">G+1</text>
<text font-size="3.1" fill="#944a00" x="196" y="172.2">SKYSCRAPER HOUSE DESIGNING</text>
<text font-size="2.8" fill="#f00" x="194.6" y="17.3">PROPOSED RESIDENTIAL LAYOUT FOR</text>
<g font-size="2.8">
<text x="194.4" y="81.8">·</text>
<text x="219.8" y="81.8">·</text>
<text x="194.4" y="87.1">·</text>
<text x="219.5" y="87.1">·</text>
</g>
<g font-size="2.7">
<text x="208.9" y="46.2">CLEAR HEIGHT</text>
<text x="201.9" y="49.5">FLOOR TO FLOOR = 11'-0&quot;</text>
<text x="206" y="56.3">FLOOR HT. = 11'-5&quot;</text>
<text x="202.6" y="62.7">PLINTH HEIGHT= 1'-6&quot;</text>
<text x="204.7" y="69.3">TOTAL BUILDUP AREA</text>
<text x="227.6" y="99.8">THICKNESS</text>
<text x="232.5" y="96.4">SLAB</text>
<text x="233.4" y="103.1">= 5&quot;</text>
<text x="204.4" y="183.9">Contact No:- 9111555408</text>
<text x="54.6" y="192" transform="rotate(4 54.6 192)">G.F. BUILDUP AREA</text>
</g>
<g font-size="2.7" fill="#00f">
<text x="217.1" y="72.6">0000</text>
<text x="61.8" y="195.8" transform="rotate(4 61.8 195.8)">1297 SFQT</text>
</g>
<g font-size="2.5" fill="#00f">
<text x="154.7" y="39.9">7'-5&quot;</text>
<text x="156.2" y="90.4">8'-5&quot;</text>
<text x="157.8" y="140.9">9'-5&quot;</text>
</g>
<g font-size="2.5" fill="#f00">
<text x="215.7" y="147.6">DRAWN BY:</text>
<text x="213.6" y="159.7">CHECKED BY:</text>
</g>
<g font-size="2.1" fill="#f00">
<text x="133.3" y="23.7">3'-6&quot;</text>
<text x="49.4" y="28.5">3'-6&quot;</text>
<text x="96.4" y="25.8">3'-6&quot;</text>
<text x="71.3" y="52.4">12'-6&quot;</text>
<text x="45.6" y="56.8">3'-6&quot;</text>
<text x="59.1" y="65.3">10'-7&quot;</text>
<text x="73.4" y="76.9">12'</text>
<text x="103.2" y="87.2">3'</text>
<text x="70.1" y="90.8">10'-3&quot;</text>
<text x="116" y="90.4">11'-4&quot;</text>
<text x="48" y="99.2">3'-6&quot;</text>
<text x="76.1" y="99.3">11'</text>
<text x="105" y="99">7'</text>
<text x="92.4" y="112.7">6'</text>
<text x="134.7" y="113.9">20'-4&quot;</text>
<text x="80" y="121.3">3'-6&quot;</text>
<text x="110.4" y="134.3">12'-6&quot;</text>
<text x="65.7" y="142.9">9'-10&quot;</text>
<text x="50.8" y="147.7">3'-6&quot;</text>
<text x="140.5" y="149.2">5'-4&quot;</text>
<text x="80.8" y="153.1">14'</text>
<text x="121.1" y="160.6">9'-3&quot;</text>
<text x="165.1" y="164.6">9'-5&quot;</text>
<text x="88.8" y="175.3">10'-1&quot;</text>
<text x="56.4" y="185.5">18'</text>
<text x="146.3" y="180.7">15'-7&quot;</text>
</g>
<g font-size="2.1">
<text x="69.3" y="27.8">PASSAGE</text>
<text x="110.7" y="25.2">PASSAGE</text>
<text x="154.4" y="59.2">GARDEN</text>
<text x="49.8" y="76.5" transform="rotate(-90 49.8 76.5)">PASSAGE</text>
<text x="123.2" y="110">LIVING</text>
<text x="125.9" y="112.5">&amp;</text>
<text x="153.7" y="113.5">GARDEN</text>
<text x="123" y="115.1">DINING</text>
<text x="51.6" y="140" transform="rotate(-90 51.6 140)">WASH</text>
<text x="54.1" y="140" transform="rotate(-90 54.1 140)">AREA</text>
<text x="76.3" y="143.9">KITCHEN</text>
<text x="158.5" y="169.5">PARKING</text>
<text x="74.9" y="175.7">LAWN</text>
</g>
<text font-size="1.9" fill="#f00" x="196.6" y="176">MAIL ID= IINFO@SKYSCRAPERHOUSEDESIGNING.COM</text>
<g font-size="1.8">
<text x="61.3" y="41.5">TOILET</text>
<text x="130.7" y="39.3">TOILET</text>
<text x="69.8" y="64.9">ROOM-01</text>
<text x="71.8" y="62.8">BED</text>
<text x="121.2" y="65">ROOM-02</text>
<text x="123.4" y="62.8">BED</text>
</g>
<g font-size="1.4" fill="#f00">
<text x="109.8" y="35.6">5'-6&quot;</text>
<text x="57.3" y="38.2">7'-2&quot;</text>
<text x="79.2" y="36.9">5'-2&quot;</text>
<text x="68.2" y="45.1">4'-2&quot;</text>
<text x="87.6" y="45.3">4'-7&quot;</text>
<text x="118.4" y="45.6">5'-2&quot;</text>
<text x="108.5" y="53.9">12'-10&quot;</text>
<text x="135.4" y="76">10'-7&quot;</text>
</g>
<g font-size="1.4">
<text x="82" y="40">DRESS</text>
<text x="112.8" y="39.7">POWDER</text>
<text x="113.9" y="41.4">ROOM</text>
<text x="95.3" y="94.3">INTERNAL</text>
<text x="94.4" y="96">COURTYARD</text>
<text x="97" y="99.4">PUJA</text>
<text x="98.4" y="97.7">&amp;</text>
<text x="127.9" y="154.6">VERANDHA</text>
</g>
</svg>
